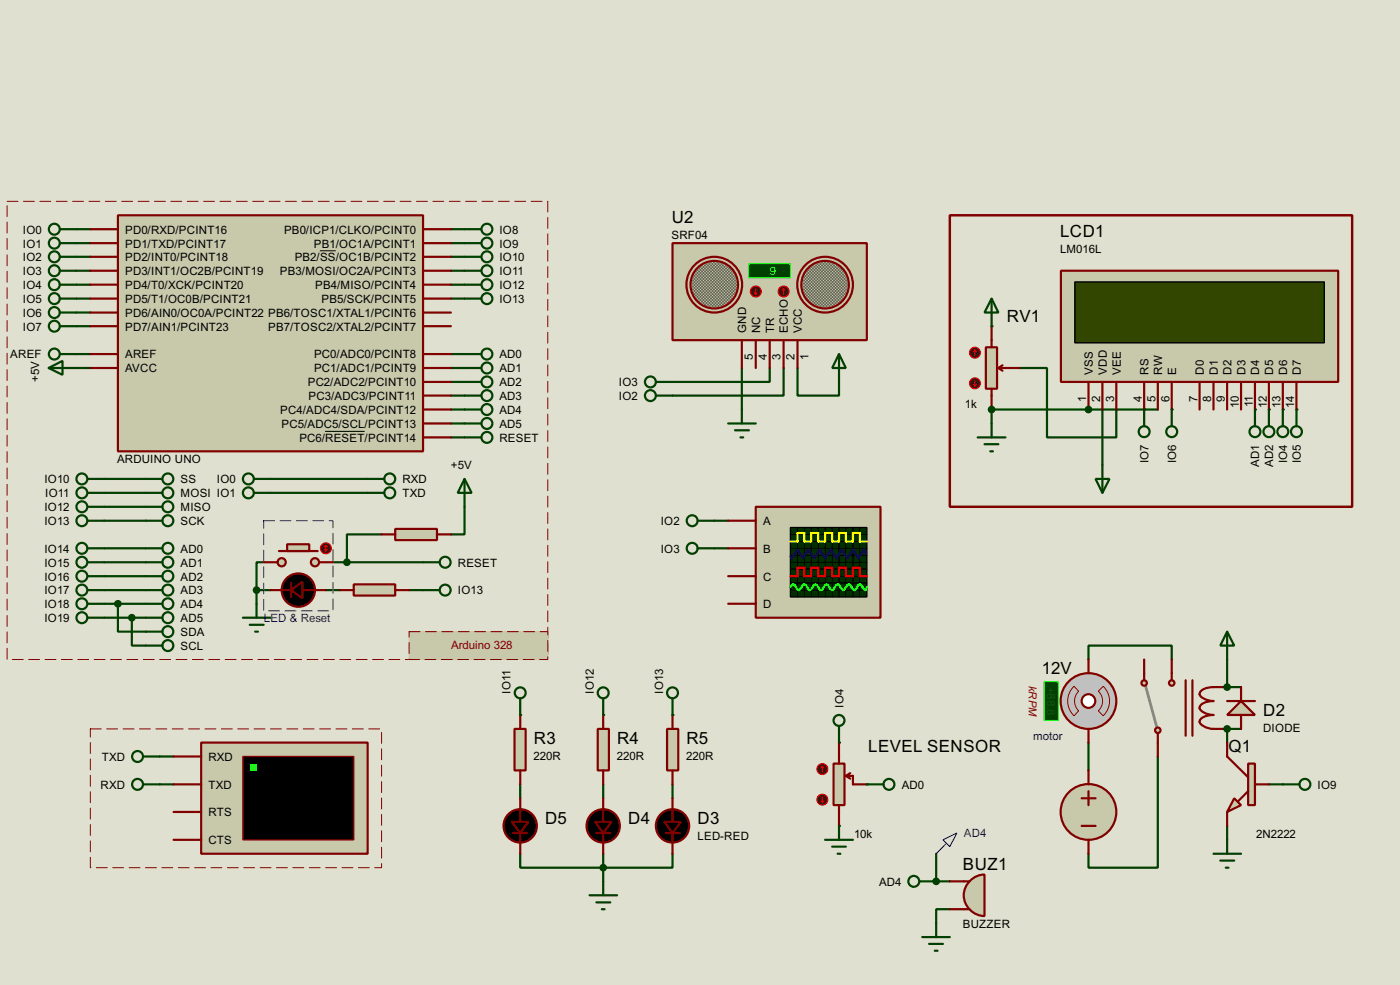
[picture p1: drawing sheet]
<svg xmlns="http://www.w3.org/2000/svg" width="256mm" height="180mm" viewBox="0 0 256 180" stroke-linecap="round" stroke-linejoin="round" font-family="sans-serif">
<path d="M0 0h256.5v180.3h-256.5z" fill="#e0e0d0"/>
<g fill="none" stroke="#004000" stroke-width=".4">
<path d="M14 59.7h2.6M14 57.2h2.6M14 54.7h2.6M14 52.1h2.6M14 49.6h2.6M14 47h2.6M14 44.5h2.6M14 42h2.6M82.6 54.7h2.5M82.6 52.1h2.5M82.6 49.6h2.5M82.6 47h2.5"/>
<path d="M82.6 44.5h2.5M82.6 42h2.5M14 64.8h2.6M14 67.4h2.6M82.6 64.8h2.5M82.6 67.4h2.5M82.6 69.9h2.5M82.6 72.4h2.5M82.6 75h2.5M82.6 77.5h2.5M19.1 87.7h7.6M19.1 90.2h7.6"/>
<path d="M19.1 92.8h7.6M19.1 95.3h7.6M49.6 87.7h17.8M49.6 90.2h17.8M69.9 97.8h-6.3v5.1M82.6 80.1h2.5M85.1 92.8v5h-2.5M19.1 108h7.6M19.1 100.4h7.6M19.1 102.9h7.6M19.1 105.5h7.6M19.1 110.5h7.6"/>
<path d="M19.1 113.1h7.6M21.6 110.5v5.1h5.1M24.2 113.1v5.1h2.5M47 108h2.6M47 108v2.5M48.3 102.9h-1.3v5.1M59.7 108h2.6M61 102.9h16.5M75 108h2.5"/>
</g>
<g fill="#004000">
<circle cx="229.9" cy="75" r=".2"/>
<circle cx="232.5" cy="75" r=".2"/>
<circle cx="235" cy="75" r=".2"/>
<circle cx="237.5" cy="75" r=".2"/>
<circle cx="214.7" cy="75" r=".2"/>
<circle cx="209.6" cy="75" r=".2"/>
</g>
<path d="M186.7 67.4h5.1v12.7h12.7v-5.1M202 75v10.1" fill="none" stroke="#004000" stroke-width=".4"/>
<circle cx="181.7" cy="59.7" r=".2" fill="#004000"/>
<path d="M181.7 75v2.5" fill="none" stroke="#004000" stroke-width=".4"/>
<circle cx="181.7" cy="75" r=".2" fill="#004000"/>
<path d="M181.7 75h17.7" fill="none" stroke="#004000" stroke-width=".4"/>
<circle cx="199.4" cy="75" r=".2" fill="#004000"/>
<path d="M199.4 75h12.7M199.4 120.7v-2.5h15.3v2.5M227.4 133.4h-2.6v2.5" fill="none" stroke="#004000" stroke-width=".4"/>
<circle cx="224.8" cy="133.4" r=".2" fill="#004000"/>
<path d="M224.8 120.7v5.1h2.6" fill="none" stroke="#004000" stroke-width=".4"/>
<circle cx="224.8" cy="125.8" r=".2" fill="#004000"/>
<path d="M135.9 67.4v7.6M141 67.4v2.5h-17.8M143.6 67.4v5h-20.4M146.1 67.4v5h7.6v-2.5M130.9 95.3h2.5M130.9 100.4h2.5M199.4 135.9v5.1M212.1 138.5v20.3h-12.7v-2.5M224.8 151.2v2.5M232.5 143.6h2.5" fill="none" stroke="#004000" stroke-width=".4"/>
<g fill="#004000">
<circle cx="153.7" cy="151.2" r=".2"/>
<circle cx="158.8" cy="143.6" r=".2"/>
<circle cx="153.7" cy="135.9" r=".2"/>
</g>
<path d="M95.3 156.3v2.5h27.9v-2.5M95.3 143.6v2.5M110.5 143.6v2.5M110.5 156.3v5M123.2 143.6v2.5" fill="none" stroke="#004000" stroke-width=".4"/>
<g fill="#004000">
<circle cx="95.3" cy="130.9" r=".2"/>
<circle cx="110.5" cy="130.9" r=".2"/>
<circle cx="123.2" cy="130.9" r=".2"/>
</g>
<path d="M29.3 138.5h2.5M29.3 143.6h2.5M171.5 161.3h2.5M174 166.4h-2.5v2.6" fill="none" stroke="#004000" stroke-width=".4"/>
<circle cx="171.5" cy="161.3" r=".2" fill="#004000"/>
<path d="M171.5 156.3v5" fill="none" stroke="#004000" stroke-width=".4"/>
<path d="M21.6 39.4h55.9v43.2h-55.9z" fill="#c8c8aa" stroke="#800000" stroke-width=".4"/>
<g fill="none" stroke="#800000" stroke-width=".4">
<path d="M16.6 42h5M16.6 44.5h5M16.6 49.6h5M16.6 47h5M16.6 57.2h5M16.6 54.7h5M16.6 52.1h5M16.6 59.7h5M77.5 42h5.1M77.5 44.5h5.1M77.5 49.6h5.1M77.5 47h5.1"/>
<path d="M77.5 57.2h5.1M77.5 54.7h5.1M77.5 52.1h5.1M77.5 59.7h5.1M16.6 67.4h5M16.6 64.8h5M77.5 77.5h5.1M77.5 75h5.1M77.5 72.4h5.1M77.5 69.9h5.1M77.5 67.4h5.1M77.5 64.8h5.1"/>
<path d="M77.5 80.1h5.1"/>
</g>
<path d="M58.6 45.9h2.9M59.6 79h7.2" fill="none" stroke="#000" stroke-width=".18"/>
<g fill="none" stroke="#004000" stroke-width=".4">
<path d="M11 59.7h3M11 57.2h3M11 54.7h3M11 52.1h3M11 49.6h3M11 47h3M11 44.5h3M11 42h3M85.1 54.7h3.1M85.1 52.1h3.1M85.1 49.6h3.1M85.1 47h3.1"/>
<path d="M85.1 44.5h3.1M85.1 42h3.1M8.9 67.4l2.6-1.3v2.5zM8.9 67.4h5.1M11 64.8h3M85.1 64.8h3.1M85.1 67.4h3.1M85.1 69.9h3.1M85.1 72.4h3.1M85.1 75h3.1M85.1 77.5h3.1M26.7 87.7h3.1"/>
<path d="M26.7 90.2h3.1M26.7 92.8h3.1M26.7 95.3h3.1M85.1 80.1h3.1"/>
<circle cx="9.9" cy="49.6" r="1"/>
<circle cx="9.9" cy="47" r="1"/>
<circle cx="9.9" cy="42" r="1"/>
<circle cx="9.9" cy="44.5" r="1"/>
<circle cx="9.9" cy="57.2" r="1"/>
<circle cx="9.9" cy="54.7" r="1"/>
<circle cx="9.9" cy="52.1" r="1"/>
<circle cx="9.9" cy="59.7" r="1"/>
<circle cx="89.2" cy="47" r="1"/>
<circle cx="89.2" cy="49.6" r="1"/>
<circle cx="89.2" cy="42" r="1"/>
<circle cx="89.2" cy="44.5" r="1"/>
<circle cx="89.2" cy="52.1" r="1"/>
<circle cx="89.2" cy="54.7" r="1"/>
<circle cx="9.9" cy="64.8" r="1"/>
<circle cx="89.2" cy="75" r="1"/>
<circle cx="89.2" cy="72.4" r="1"/>
<circle cx="89.2" cy="77.5" r="1"/>
<circle cx="89.2" cy="64.8" r="1"/>
<circle cx="89.2" cy="67.4" r="1"/>
<circle cx="89.2" cy="69.9" r="1"/>
<circle cx="30.7" cy="95.3" r="1"/>
<circle cx="30.7" cy="90.2" r="1"/>
<circle cx="30.7" cy="87.7" r="1"/>
<circle cx="30.7" cy="92.8" r="1"/>
<circle cx="89.2" cy="80.1" r="1"/>
</g>
<path d="M72.4 96.8h7.7v2.1h-7.7z" fill="#c8c8aa" stroke="#800000" stroke-width=".4"/>
<path d="M69.9 97.8h2.5M80.1 97.8h2.5M49.6 108h3.8M53.4 106.7v2.6M55.4 108h4.3" fill="none" stroke="#800000" stroke-width=".4"/>
<path d="M85.1 87.7l1.3 2.5h-2.5zM85.1 87.7v5.1" fill="none" stroke="#004000" stroke-width=".4"/>
<g fill="#000" stroke="#800000" stroke-width=".4">
<path d="M53.4 108l2-1.5v3z"/>
<circle cx="54.6" cy="108" r="3.1"/>
</g>
<path d="M64.8 107h7.6v2h-7.6z" fill="#c8c8aa" stroke="#800000" stroke-width=".4"/>
<path d="M62.3 108h2.5M72.4 108h2.6" fill="none" stroke="#800000" stroke-width=".4"/>
<g fill="none" stroke="#004000" stroke-width=".4">
<path d="M67.4 87.7h3M67.4 90.2h3M44.5 113.1h5.1M45.8 114.4h2.5M46.8 115.6h.5M47 110.5v2.6"/>
<circle cx="71.4" cy="87.7" r="1"/>
<circle cx="71.4" cy="90.2" r="1"/>
</g>
<path d="M48.3 95.3h12.7v16.5h-12.7z" fill="none" stroke="#e0e0d0" stroke-width=".18"/>
<path d="M48.3 95.3h12.7v16.5h-12.7z" fill="none" stroke="#0000c0" stroke-width=".18" stroke-dasharray="2 1"/>
<g fill="#c8c8aa" stroke="#800000" stroke-width=".4">
<circle cx="57.7" cy="102.9" r=".75"/>
<circle cx="51.6" cy="102.9" r=".75"/>
</g>
<path d="M51.1 100.9h7.1" fill="none" stroke="#800000" stroke-width=".4"/>
<path d="M52.6 99.6h4.1v1.3h-4.1z" fill="#c8c8aa" stroke="#800000" stroke-width=".4"/>
<path d="M48.3 102.9h2.6M58.5 102.9h2.5" fill="none" stroke="#800000" stroke-width=".4"/>
<circle cx="59.7" cy="100.4" r="1" fill="#400000" stroke="#f00" stroke-width=".2"/>
<path d="M59.7 99.9v1M59.7 99.9l-.2 .2M59.7 99.9l.3 .2M59.5 100.6l.2 .3M60 100.6l-.3 .3" fill="none" stroke="#f00" stroke-width=".2"/>
<g fill="none" stroke="#004000" stroke-width=".4">
<path d="M16.1 87.7h3M16.1 90.2h3M16.1 92.8h3M16.1 95.3h3M46.5 87.7h3.1M46.5 90.2h3.1M16.1 108h3M16.1 100.4h3M16.1 102.9h3M16.1 105.5h3M16.1 110.5h3M16.1 113.1h3"/>
<path d="M26.7 108h3.1M26.7 100.4h3.1M26.7 102.9h3.1M26.7 105.5h3.1M26.7 110.5h3.1M26.7 113.1h3.1M77.5 108h3.1M77.5 102.9h3.1"/>
<circle cx="15" cy="90.2" r="1"/>
<circle cx="15" cy="95.3" r="1"/>
<circle cx="15" cy="87.7" r="1"/>
<circle cx="15" cy="92.8" r="1"/>
<circle cx="45.5" cy="90.2" r="1"/>
<circle cx="45.5" cy="87.7" r="1"/>
<circle cx="15" cy="102.9" r="1"/>
<circle cx="15" cy="108" r="1"/>
<circle cx="15" cy="110.5" r="1"/>
<circle cx="15" cy="105.5" r="1"/>
<circle cx="15" cy="100.4" r="1"/>
<circle cx="15" cy="113.1" r="1"/>
<circle cx="30.7" cy="102.9" r="1"/>
<circle cx="30.7" cy="108" r="1"/>
<circle cx="30.7" cy="110.5" r="1"/>
<circle cx="30.7" cy="105.5" r="1"/>
<circle cx="30.7" cy="100.4" r="1"/>
<circle cx="30.7" cy="113.1" r="1"/>
<circle cx="81.5" cy="102.9" r="1"/>
<circle cx="81.5" cy="108" r="1"/>
</g>
<g fill="#004000" stroke="#004000" stroke-width=".4">
<circle cx="63.5" cy="102.9" r=".5"/>
<circle cx="47" cy="108" r=".5"/>
</g>
<path d="M1.3 36.9h99.1v83.8h-99.1z" fill="none" stroke="#e0e0d0" stroke-width=".18"/>
<path d="M1.3 36.9h99.1v83.8h-99.1z" fill="none" stroke="#800000" stroke-width=".18" stroke-dasharray="2 1"/>
<g fill="#c8c8aa">
<path d="M75 115.6h25.4v5.1h-25.4z" fill-rule="evenodd"/>
<path d="M75 115.6h25.4v5.1h-25.4z" fill-rule="evenodd"/>
</g>
<path d="M75 115.6h25.4v5.1h-25.4z" fill="none" stroke="#c8c8aa" stroke-width=".18"/>
<path d="M75 115.6h25.4v5.1h-25.4z" fill="none" stroke="#800000" stroke-width=".18" stroke-dasharray="2 1"/>
<g fill="none" stroke="#004000" stroke-width=".4">
<path d="M26.7 115.6h3.1M26.7 118.2h3.1"/>
<circle cx="30.7" cy="118.2" r="1"/>
<circle cx="30.7" cy="115.6" r="1"/>
</g>
<g fill="#004000" stroke="#004000" stroke-width=".4">
<circle cx="21.6" cy="110.5" r=".5"/>
<circle cx="24.1" cy="113.1" r=".5"/>
</g>
<path d="M174 39.4h73.7v53.4h-73.7z" fill="none" stroke="#800000" stroke-width=".45"/>
<path d="M194.4 49.6h50.8v20.3h-50.8z" fill="#c8c8aa" stroke="#800000" stroke-width=".4"/>
<path d="M196.9 51.6h45.7v11.2h-45.7z" fill="#324600" stroke="#000" stroke-width=".25"/>
<g fill="none" stroke="#800000" stroke-width=".4">
<path d="M199.4 69.9v5.1M202 69.9v5.1M204.5 69.9v5.1M209.6 69.9v5.1M212.1 69.9v5.1M214.7 69.9v5.1M219.8 69.9v5.1M222.3 69.9v5.1M224.8 69.9v5.1M227.4 69.9v5.1M229.9 69.9v5.1M232.5 69.9v5.1"/>
<path d="M235 69.9v5.1M237.5 69.9v5.1"/>
</g>
<g fill="none" stroke="#004000" stroke-width=".4">
<path d="M209.6 75v3M214.7 75v3M229.9 75v3M232.5 75v3M235 75v3M237.5 75v3M200.7 87.7h2.6l-1.3 2.5zM202 85.1v5.1"/>
<circle cx="209.6" cy="79" r="1"/>
<circle cx="214.6" cy="79" r="1"/>
<circle cx="229.9" cy="79" r="1"/>
<circle cx="232.4" cy="79" r="1"/>
<circle cx="235" cy="79" r="1"/>
<circle cx="237.5" cy="79" r="1"/>
</g>
<path d="M180.6 63.6h2.1v7.6h-2.1z" fill="#c8c8aa" stroke="#800000" stroke-width=".4"/>
<path d="M181.7 59.7v3.9M181.7 71.2v3.8M182.9 67.4l.8 .5M182.9 67.4h3.8M183.7 66.9l-.8 .5" fill="none" stroke="#800000" stroke-width=".4"/>
<circle cx="178.6" cy="64.6" r="1" fill="#400000" stroke="#f00" stroke-width=".2"/>
<path d="M178.6 64.1l-.2 .2M178.6 64.1l.3 .2M178.6 64.1v1" fill="none" stroke="#f00" stroke-width=".2"/>
<circle cx="178.6" cy="70.2" r="1" fill="#400000" stroke="#f00" stroke-width=".2"/>
<path d="M178.4 70.4l.2 .3M178.6 69.7v1M178.9 70.4l-.3 .3" fill="none" stroke="#f00" stroke-width=".2"/>
<path d="M181.7 54.7l1.2 2.5h-2.5zM181.7 54.7v5M181.7 77.5v2.6M179.1 80.1h5.1M180.4 81.3h2.5M181.4 82.6h.5" fill="none" stroke="#004000" stroke-width=".4"/>
<g fill="#004000" stroke="#004000" stroke-width=".4">
<circle cx="181.6" cy="75" r=".5"/>
<circle cx="199.4" cy="75" r=".5"/>
</g>
<path d="M191.3 124.8h2.6v7.1h-2.6z" fill="#004000" stroke="#0f0" stroke-width=".2"/>
<circle cx="199.4" cy="128.3" r="5.1" fill="#c0c0c0" stroke="#800000" stroke-width=".4"/>
<path d="M196.8 125.6l.8 .9a2.54 2.54 0 0 0 0 3.6l-.8 .9a3.7 3.7 0 0 1 0-5.4zM201.2 126.5l.9-.9a3.7 3.7 0 0 1 0 5.4l-.9-.9a2.45 2.45 0 0 0 0-3.6z" fill="none" stroke="#800000" stroke-width=".18"/>
<circle cx="199.4" cy="128.3" r="1.25" fill="#feffff" stroke="#800000" stroke-width=".4"/>
<path d="M199.4 120.7v2.5M199.4 133.4v2.5" fill="none" stroke="#800000" stroke-width=".4"/>
<path d="M226.1 146.1l1.3 1.3-2.6 1.2z" fill="#c8c8aa" stroke="#800000" stroke-width=".4"/>
<path d="M228.7 139.8h1.2v7.6h-1.2z" fill="#c8c8aa" stroke="#800000" stroke-width=".4"/>
<path d="M224.8 135.9v2.6l3.9 3.8M224.8 148.6v2.6M228.7 144.8l-1.8 1.8M229.9 143.6h2.6" fill="none" stroke="#800000" stroke-width=".4"/>
<path d="M209.9 125.5l2 7.4" fill="none" stroke="#808080" stroke-width=".5"/>
<g fill="#c8c8aa" stroke="#800000" stroke-width=".4">
<circle cx="212.1" cy="133.7" r=".5"/>
<circle cx="209.6" cy="125" r=".5"/>
</g>
<path d="M209.6 123.2v1.3" fill="none" stroke="#800000" stroke-width=".4"/>
<circle cx="214.6" cy="125" r=".5" fill="#c8c8aa" stroke="#800000" stroke-width=".4"/>
<path d="M209.6 120.7v2.5M212.1 134.2v4.3M214.7 120.7v3.8M217.2 124.5v10.2M218.5 124.5v10.2M224.8 125.8a8.4 8.4 0 0 0-4.3 .3 .89 .89 0 0 0-.8 .9 .89 .89 0 0 0 .8 .9l1.2 .3 .6 .1a3.2 3.2 0 0 0-2.5 .9 .9 .9 0 0 0 .7 1.2l1.2 .4 .6 .1a3.2 3.2 0 0 0-2.5 .8 .89 .89 0 0 0 .7 1.2 6.7 6.7 0 0 0 4.3 .5" fill="none" stroke="#800000" stroke-width=".4"/>
<path d="M224.8 115.6l1.3 2.6h-2.5zM224.8 115.6v5.1" fill="none" stroke="#004000" stroke-width=".4"/>
<path d="M227.4 128.3l2.5 2.6h-5.1z" fill="#c8c8aa" stroke="#800000" stroke-width=".4"/>
<path d="M224.8 128.3h5.1M227.4 125.8v2.5M227.4 130.9v2.5" fill="none" stroke="#800000" stroke-width=".4"/>
<g fill="#004000" stroke="#004000" stroke-width=".4">
<circle cx="224.8" cy="133.4" r=".5"/>
<circle cx="224.8" cy="125.8" r=".5"/>
</g>
<path d="M222.3 156.3h5.1M223.6 157.5h2.5M224.6 158.8h.5M224.8 153.7v2.6" fill="none" stroke="#004000" stroke-width=".4"/>
<circle cx="199.4" cy="148.6" r="5.1" fill="#c8c8aa" stroke="#800000" stroke-width=".4"/>
<path d="M198.2 146.1h2.5M198.2 151.2h2.5M199.4 141v2.6M199.4 144.8v2.6M199.4 153.7v2.6" fill="none" stroke="#800000" stroke-width=".4"/>
<g fill="none" stroke="#004000" stroke-width=".4">
<path d="M120.2 72.4h3M120.2 69.9h3M133.4 77.5h5.1M134.7 78.8h2.5M135.9 75v2.5M153.7 64.8l1.3 2.6h-2.5zM153.7 64.8v5.1M135.7 80.1h.5M235 143.6h3.1"/>
<circle cx="119.1" cy="72.4" r="1"/>
<circle cx="119.1" cy="69.9" r="1"/>
<circle cx="239" cy="143.6" r="1"/>
</g>
<path d="M123.2 44.5h35.6v17.8h-35.6z" fill="#c8c8aa" stroke="#800000" stroke-width=".4"/>
<g fill="#c8c8aa" stroke="#800000" stroke-width=".4">
<circle cx="130.8" cy="52.1" r="5.1"/>
<circle cx="151.1" cy="52.1" r="5.1"/>
</g>
<circle cx="130.8" cy="52.1" r="4.4" fill="#c8c8aa"/>
<circle cx="130.8" cy="52.1" r="4.4" fill="#000"/>
<circle cx="130.8" cy="52.1" r="4.4" fill="none" stroke="#c8c8aa" stroke-width=".4"/>
<circle cx="130.8" cy="52.1" r="4.4" fill="none" stroke="#800000" stroke-width=".4"/>
<circle cx="151.1" cy="52.1" r="4.4" fill="#c8c8aa"/>
<circle cx="151.1" cy="52.1" r="4.4" fill="#000"/>
<circle cx="151.1" cy="52.1" r="4.4" fill="none" stroke="#c8c8aa" stroke-width=".4"/>
<circle cx="151.1" cy="52.1" r="4.4" fill="none" stroke="#800000" stroke-width=".4"/>
<path d="M137.2 48.3h7.6v2.6h-7.6z" fill="#004000" stroke="#0f0" stroke-width=".2"/>
<path d="M135.9 62.3v5.1M138.5 62.3v5.1M141 62.3v5.1M143.6 62.3v5.1M146.1 62.3v5.1" fill="none" stroke="#800000" stroke-width=".4"/>
<circle cx="143.5" cy="53.4" r="1" fill="#400000" stroke="#f00" stroke-width=".2"/>
<path d="M143.6 52.9l-.3 .2M143.6 52.9l.2 .2M143.6 52.9v1" fill="none" stroke="#f00" stroke-width=".2"/>
<circle cx="138.4" cy="53.4" r="1" fill="#400000" stroke="#f00" stroke-width=".2"/>
<path d="M138.2 53.6l.3 .3M138.5 52.9v1M138.7 53.6l-.2 .3" fill="none" stroke="#f00" stroke-width=".2"/>
<path d="M138.5 92.8h22.8v20.3h-22.8z" fill="#c8c8aa" stroke="#800000" stroke-width=".4"/>
<path d="M144.8 96.6h14v12.7h-14z" fill="#003000" stroke="#000" stroke-width=".25"/>
<g fill="none" stroke="#000" stroke-width=".18">
<path d="M144.8 97.8h14M144.8 99.1h14M146.1 96.6v12.7M147.4 96.6v12.7M148.6 96.6v12.7M149.9 96.6v12.7M151.2 96.6v12.7M152.5 96.6v12.7M153.7 96.6v12.7M155 96.6v12.7M156.3 96.6v12.7M157.5 96.6v12.7"/>
<path d="M144.8 100.4h14M144.8 101.7h14M144.8 104.2h14M144.8 105.5h14M144.8 106.7h14M144.8 108h14M144.8 102.9h14"/>
</g>
<path d="M144.8 99.1h1.3v-1.5h1.3v1.5h1.2v-1.5h1.3v1.5h1.3v-1.5h1.3v1.5h1.2v-1.5h1.3v1.5h1.3v-1.5h1.2v1.5h1.3" fill="none" stroke="#ff0" stroke-width=".4"/>
<path d="M144.8 105.5h1.3v-1.6h1.3v1.6h1.2v-1.6h1.3v1.6h1.3v-1.6h1.3v1.6h1.2v-1.6h1.3v1.6h1.3v-1.6h1.2v1.6h1.3" fill="none" stroke="#f00" stroke-width=".4"/>
<path d="M158.8 101.4l-.5-.8-1 1.6-1-1.6-1.1 1.6-1-1.6-1 1.6-1-1.6-1 1.6-1-1.6-1 1.6-1.1-1.6-1 1.6-1-1.6-1 1.6-.3-.3" fill="none" stroke="#00f" stroke-width=".4"/>
<path d="M144.8 107.5l.3-.4a.6 .6 0 0 1 .8 .5l.5 .4 .2-.1 .5-.8 .3-.1 .2 .1 .5 .8 .3 .1 .2-.1 .3-.4a.54 .54 0 0 1 .7-.4l.5 .8 .3 .1 .3-.1 .5-.8 .2-.1 .3 .1 .5 .8 .3 .1 .2-.1 .5-.8 .3-.1 .2 .1 .5 .8 .3 .1 .2-.1 .3-.4a.54 .54 0 0 1 .7-.4l.5 .8 .3 .1 .3-.1 .4-.8 .3-.1 .3 .1 .5 .8 .3 .1 .2-.5" fill="none" stroke="#0f0" stroke-width=".4"/>
<path d="M133.4 95.3h5.1M133.4 100.4h5.1M133.4 105.5h5.1M133.4 110.5h5.1" fill="none" stroke="#800000" stroke-width=".4"/>
<g fill="none" stroke="#004000" stroke-width=".4">
<path d="M127.8 95.3h3.1M127.8 100.4h3.1"/>
<circle cx="126.8" cy="95.3" r="1"/>
<circle cx="126.8" cy="100.4" r="1"/>
</g>
<path d="M152.7 139.8h2v7.6h-2z" fill="#c8c8aa" stroke="#800000" stroke-width=".4"/>
<path d="M153.7 135.9v3.9M153.7 147.4v3.8M155 142l.8 .5M155 142h1.3v1.6h2.5M155.8 141.5l-.8 .5" fill="none" stroke="#800000" stroke-width=".4"/>
<circle cx="150.6" cy="140.8" r="1" fill="#400000" stroke="#f00" stroke-width=".2"/>
<path d="M150.7 140.3l-.3 .2M150.7 140.3l.2 .2M150.7 140.3v1" fill="none" stroke="#f00" stroke-width=".2"/>
<circle cx="150.6" cy="146.4" r="1" fill="#400000" stroke="#f00" stroke-width=".2"/>
<path d="M150.4 146.6l.3 .3M150.7 145.9v1M150.9 146.6l-.2 .3" fill="none" stroke="#f00" stroke-width=".2"/>
<g fill="none" stroke="#004000" stroke-width=".4">
<path d="M153.7 132.9v3M151.2 153.7h5.1M152.5 155h2.5M153.5 156.3h.5M153.7 151.2v2.5M158.8 143.6h3.1M108 163.9h5.1M109.3 165.2h2.5M110.3 166.4h.5M110.5 161.3v2.6"/>
<circle cx="153.7" cy="131.9" r="1"/>
<circle cx="162.8" cy="143.6" r="1"/>
</g>
<g fill="#000" stroke="#800000" stroke-width=".4">
<path d="M93.8 150.4h3l-1.5 2.1zM109 150.4h3.1l-1.6 2.1zM121.7 150.4h3.1l-1.6 2.1z"/>
<circle cx="95.3" cy="151.2" r="3.1"/>
<circle cx="110.5" cy="151.2" r="3.1"/>
<circle cx="123.2" cy="151.2" r="3.1"/>
</g>
<path d="M94 152.5h2.6M95.3 146.1v4.3M95.3 152.5v3.8M109.3 152.5h2.5M110.5 146.1v4.3M110.5 152.5v3.8M122 152.5h2.5M123.2 146.1v4.3M123.2 152.5v3.8" fill="none" stroke="#800000" stroke-width=".4"/>
<circle cx="110.5" cy="158.8" r=".5" fill="#004000" stroke="#004000" stroke-width=".4"/>
<path d="M94.3 133.4h2v7.6h-2z" fill="#c8c8aa" stroke="#800000" stroke-width=".4"/>
<path d="M95.3 130.9v2.5M95.3 141v2.6" fill="none" stroke="#800000" stroke-width=".4"/>
<path d="M109.5 133.4h2.1v7.6h-2.1z" fill="#c8c8aa" stroke="#800000" stroke-width=".4"/>
<path d="M110.5 130.9v2.5M110.5 141v2.6" fill="none" stroke="#800000" stroke-width=".4"/>
<path d="M122.2 133.4h2.1v7.6h-2.1z" fill="#c8c8aa" stroke="#800000" stroke-width=".4"/>
<path d="M123.2 130.9v2.5M123.2 141v2.6" fill="none" stroke="#800000" stroke-width=".4"/>
<g fill="none" stroke="#004000" stroke-width=".4">
<path d="M95.3 127.8v3.1M110.5 127.8v3.1M123.2 127.8v3.1"/>
<circle cx="95.3" cy="126.8" r="1"/>
<circle cx="110.5" cy="126.8" r="1"/>
<circle cx="123.2" cy="126.8" r="1"/>
</g>
<path d="M36.9 135.9h30.5v20.4h-30.5z" fill="#c8c8aa" stroke="#800000" stroke-width=".4"/>
<path d="M44.5 138.5h20.3v15.2h-20.3z" fill="#000" stroke="#800000" stroke-width=".25"/>
<path d="M45.8 139.8h1.2v1.2h-1.2z" fill="#0f0"/>
<path d="M31.8 138.5h5.1M31.8 148.6h5.1M31.8 143.6h5.1M31.8 153.7h5.1" fill="none" stroke="#800000" stroke-width=".4"/>
<g fill="none" stroke="#004000" stroke-width=".4">
<path d="M26.2 138.5h3.1M26.2 143.6h3.1"/>
<circle cx="25.2" cy="138.5" r="1"/>
<circle cx="25.2" cy="143.6" r="1"/>
</g>
<path d="M16.6 133.4h53.3v25.4h-53.3z" fill="none" stroke="#e0e0d0" stroke-width=".18"/>
<path d="M16.6 133.4h53.3v25.4h-53.3z" fill="none" stroke="#800000" stroke-width=".18" stroke-dasharray="2 1"/>
<path d="M177.7 161.2a3.8 3.8 0 0 1 2.7-1.1v7.6a3.8 3.8 0 0 1-3.5-2.4 3.8 3.8 0 0 1 .8-4.1z" fill-rule="evenodd" fill="#c8c8aa" stroke="#800000" stroke-width=".4"/>
<path d="M174 166.4h3.6M174 161.3h3.6" fill="none" stroke="#800000" stroke-width=".4"/>
<g fill="none" stroke="#004000" stroke-width=".4">
<path d="M168.5 161.3h3M169 171.5h5M170.2 172.8h2.6M171.3 174h.5M171.5 169v2.5"/>
<circle cx="167.4" cy="161.3" r="1"/>
</g>
<path d="M172.8 153.7l2.5-1.2-1.3 2.5zM173.3 154.5l-1.8 1.8" fill="none" stroke="#0000c0" stroke-width=".2"/>
<circle cx="171.5" cy="161.3" r=".5" fill="#004000" stroke="#004000" stroke-width=".4"/>
<g font-size="3.5">
<text x="123.1" y="40.9">U2</text>
<text x="194.2" y="43.4">LCD1</text>
<text x="184.5" y="58.9">RV1</text>
<text x="190.9" y="123.4">12V</text>
<text x="231.4" y="131">D2</text>
<text x="97.8" y="136.1">R3</text>
<text x="113.1" y="136.1">R4</text>
<text x="125.8" y="136.1">R5</text>
<text x="159.1" y="137.7">LEVEL SENSOR</text>
<text x="225.1" y="137.7">Q1</text>
<text x="99.9" y="150.8">D5</text>
<text x="115.1" y="150.8">D4</text>
<text x="127.8" y="150.8">D3</text>
<text x="176.4" y="159.3">BUZ1</text>
</g>
<g font-size="2.4">
<text x="4.2" y="47.8">IO2</text>
<text x="4.2" y="45.3">IO1</text>
<text x="4.2" y="42.7">IO0</text>
<text x="22.9" y="47.8">PD2/INT0/PCINT18</text>
<text x="22.9" y="45.3">PD1/TXD/PCINT17</text>
<text x="22.9" y="42.7">PD0/RXD/PCINT16</text>
<text x="52" y="42.7">PB0/ICP1/CLKO/PCINT0</text>
<text x="54" y="47.8">PB2/SS/OC1B/PCINT2</text>
<text x="57.5" y="45.3">PB1/OC1A/PCINT1</text>
<text x="91.5" y="42.7">IO8</text>
<text x="91.5" y="45.3">IO9</text>
<text x="91.5" y="47.8">IO10</text>
<text x="123" y="43.7">SRF04</text>
<text x="194.2" y="46.3">LM016L</text>
<text x="4.2" y="52.9">IO4</text>
<text x="4.2" y="50.4">IO3</text>
<text x="22.9" y="52.9">PD4/T0/XCK/PCINT20</text>
<text x="22.9" y="50.4">PD3/INT1/OC2B/PCINT19</text>
<text x="51.3" y="50.4">PB3/MOSI/OC2A/PCINT3</text>
<text x="57.7" y="52.9">PB4/MISO/PCINT4</text>
<text x="91.5" y="50.4">IO11</text>
<text x="91.5" y="52.9">IO12</text>
<text x="4.2" y="58">IO6</text>
<text x="4.2" y="55.4">IO5</text>
<text x="22.9" y="58">PD6/AIN0/OC0A/PCINT22 PB6/TOSC1/XTAL1/PCINT6</text>
<text x="22.9" y="55.4">PD5/T1/OC0B/PCINT21</text>
<text x="58.9" y="55.4">PB5/SCK/PCINT5</text>
<text x="91.5" y="55.4">IO13</text>
<text x="1.9" y="65.6">AREF</text>
<text x="4.2" y="60.5">IO7</text>
<text x="22.9" y="65.6">AREF</text>
<text x="22.9" y="60.5">PD7/AIN1/PCINT23</text>
<text x="49.1" y="60.5">PB7/TOSC2/XTAL2/PCINT7</text>
<text x="57.5" y="65.6">PC0/ADC0/PCINT8</text>
<text x="91.5" y="65.6">AD0</text>
<text x="136.7" y="61" transform="rotate(-90 136.7 61)">GND</text>
<text x="137.9" y="66" transform="rotate(-90 137.9 66)">5</text>
<text x="139.3" y="61" transform="rotate(-90 139.3 61)">NC</text>
<text x="140.4" y="66" transform="rotate(-90 140.4 66)">4</text>
<text x="141.8" y="61" transform="rotate(-90 141.8 61)">TR</text>
<text x="143" y="66" transform="rotate(-90 143 66)">3</text>
<text x="144.4" y="61" transform="rotate(-90 144.4 61)">ECHO</text>
<text x="145.6" y="66" transform="rotate(-90 145.6 66)">2</text>
<text x="146.9" y="61" transform="rotate(-90 146.9 61)">VCC</text>
<text x="148.1" y="66" transform="rotate(-90 148.1 66)">1</text>
<text x="7.2" y="69.9" transform="rotate(-90 7.2 69.9)">+5V</text>
<text x="22.9" y="68.1">AVCC</text>
<text x="56.4" y="70.7">PC2/ADC2/PCINT10</text>
<text x="57.5" y="68.1">PC1/ADC1/PCINT9</text>
<text x="91.5" y="68.1">AD1</text>
<text x="91.5" y="70.7">AD2</text>
<text x="113.4" y="70.7">IO3</text>
<text x="200.2" y="68.6" transform="rotate(-90 200.2 68.6)">VSS</text>
<text x="202.8" y="68.6" transform="rotate(-90 202.8 68.6)">VDD</text>
<text x="205.3" y="68.6" transform="rotate(-90 205.3 68.6)">VEE</text>
<text x="210.4" y="68.6" transform="rotate(-90 210.4 68.6)">RS</text>
<text x="212.9" y="68.6" transform="rotate(-90 212.9 68.6)">RW</text>
<text x="215.5" y="68.6" transform="rotate(-90 215.5 68.6)">E</text>
<text x="220.6" y="68.6" transform="rotate(-90 220.6 68.6)">D0</text>
<text x="223.1" y="68.6" transform="rotate(-90 223.1 68.6)">D1</text>
<text x="225.6" y="68.6" transform="rotate(-90 225.6 68.6)">D2</text>
<text x="228.2" y="68.6" transform="rotate(-90 228.2 68.6)">D3</text>
<text x="230.7" y="68.6" transform="rotate(-90 230.7 68.6)">D4</text>
<text x="233.3" y="68.6" transform="rotate(-90 233.3 68.6)">D5</text>
<text x="235.8" y="68.6" transform="rotate(-90 235.8 68.6)">D6</text>
<text x="238.3" y="68.6" transform="rotate(-90 238.3 68.6)">D7</text>
<text x="51.3" y="75.8">PC4/ADC4/SDA/PCINT12</text>
<text x="56.5" y="73.2">PC3/ADC3/PCINT11</text>
<text x="91.5" y="73.2">AD3</text>
<text x="91.5" y="75.8">AD4</text>
<text x="113.4" y="73.2">IO2</text>
<text x="176.8" y="74.6">1k</text>
<text x="199" y="73.5" transform="rotate(-90 199 73.5)">1</text>
<text x="201.6" y="73.5" transform="rotate(-90 201.6 73.5)">2</text>
<text x="204.1" y="73.6" transform="rotate(-90 204.1 73.6)">3</text>
<text x="209.2" y="73.6" transform="rotate(-90 209.2 73.6)">4</text>
<text x="211.7" y="73.5" transform="rotate(-90 211.7 73.5)">5</text>
<text x="214.3" y="73.5" transform="rotate(-90 214.3 73.5)">6</text>
<text x="219.4" y="73.6" transform="rotate(-90 219.4 73.6)">7</text>
<text x="221.9" y="73.5" transform="rotate(-90 221.9 73.5)">8</text>
<text x="224.4" y="73.5" transform="rotate(-90 224.4 73.5)">9</text>
<text x="227" y="74.7" transform="rotate(-90 227 74.7)">10</text>
<text x="229.5" y="74.6" transform="rotate(-90 229.5 74.6)">11</text>
<text x="232.1" y="74.7" transform="rotate(-90 232.1 74.7)">12</text>
<text x="234.6" y="74.7" transform="rotate(-90 234.6 74.7)">13</text>
<text x="237.1" y="74.7" transform="rotate(-90 237.1 74.7)">14</text>
<text x="51.6" y="78.3">PC5/ADC5/SCL/PCINT13</text>
<text x="54.8" y="80.8">PC6/RESET/PCINT14</text>
<text x="91.5" y="78.3">AD5</text>
<text x="91.5" y="80.8">RESET</text>
<text x="8.1" y="88.5">IO10</text>
<text x="21.4" y="84.8">ARDUINO UNO</text>
<text x="33.1" y="88.5">SS</text>
<text x="39.7" y="88.5">IO0</text>
<text x="73.7" y="88.5">RXD</text>
<text x="82.6" y="85.9">+5V</text>
<text x="210.4" y="84.8" transform="rotate(-90 210.4 84.8)">IO7</text>
<text x="215.5" y="84.8" transform="rotate(-90 215.5 84.8)">IO6</text>
<text x="230.7" y="85.4" transform="rotate(-90 230.7 85.4)">AD1</text>
<text x="233.3" y="85.4" transform="rotate(-90 233.3 85.4)">AD2</text>
<text x="235.8" y="84.8" transform="rotate(-90 235.8 84.8)">IO4</text>
<text x="238.3" y="84.8" transform="rotate(-90 238.3 84.8)">IO5</text>
<text x="8.1" y="93.6">IO12</text>
<text x="8.3" y="91">IO11</text>
<text x="33.1" y="91">MOSI IO1</text>
<text x="33.1" y="93.6">MISO</text>
<text x="73.7" y="91">TXD</text>
<text x="8.1" y="96.1">IO13</text>
<text x="8.1" y="101.2">IO14</text>
<text x="33.1" y="96.1">SCK</text>
<text x="33.1" y="101.2">AD0</text>
<text x="121" y="96.1">IO2</text>
<text x="121" y="101.2">IO3</text>
<text x="139.8" y="96.1">A</text>
<text x="139.8" y="101.2">B</text>
<text x="8.1" y="103.7">IO15</text>
<text x="8.1" y="106.3">IO16</text>
<text x="33.1" y="103.7">AD1</text>
<text x="33.1" y="106.3">AD2</text>
<text x="83.9" y="103.7">RESET</text>
<text x="139.8" y="106.3">C</text>
<text x="8.1" y="108.8">IO17</text>
<text x="8.1" y="111.3">IO18</text>
<text x="8.1" y="113.9">IO19</text>
<text x="33.1" y="108.8">AD3</text>
<text x="33.1" y="111.3">AD4</text>
<text x="33.1" y="113.9">AD5</text>
<text x="83.9" y="108.8">IO13</text>
<text x="139.8" y="111.3">D</text>
<text x="33.1" y="116.4">SDA</text>
<text x="33.1" y="119">SCL</text>
<text x="93.6" y="127" transform="rotate(-90 93.6 127)">IO11</text>
<text x="108.8" y="127" transform="rotate(-90 108.8 127)">IO12</text>
<text x="121.5" y="127" transform="rotate(-90 121.5 127)">IO13</text>
<text x="154.5" y="129.5" transform="rotate(-90 154.5 129.5)">IO4</text>
<text x="231.4" y="133.9">DIODE</text>
<text x="18.6" y="139.3">TXD</text>
<text x="38.2" y="139.3">RXD</text>
<text x="97.8" y="139">220R</text>
<text x="113" y="139">220R</text>
<text x="125.7" y="139">220R</text>
<text x="18.4" y="144.4">RXD</text>
<text x="38.2" y="149.4">RTS</text>
<text x="38.2" y="144.4">TXD</text>
<text x="165.2" y="144.4">AD0</text>
<text x="241.4" y="144.4">IO9</text>
<text x="38.2" y="154.5">CTS</text>
<text x="127.8" y="153.7">LED-RED</text>
<text x="156.5" y="153.4">10k</text>
<text x="230.1" y="153.4">2N2222</text>
<text x="161" y="162.1">AD4</text>
<text x="176.4" y="169.9">BUZZER</text>
</g>
<text font-size="2.4" fill="#0f0" x="141" y="50.4">9</text>
<g font-size="2.4" fill="#0000c0">
<text x="48.3" y="113.8">LED &amp; Reset</text>
<text x="176.6" y="153.3">AD4</text>
</g>
<text font-size="2.4" fill="#800000" x="82.6" y="118.9">Arduino 328</text>
<text font-size="2.4" fill="#008000" x="191.8" y="125.6" transform="rotate(90 191.8 125.6)">+88.8</text>
<text font-size="2.4" fill="#000080" x="189.3" y="135.4">motor</text>
<text font-size="2.3" fill="#800000" x="188.5" y="125.5" transform="rotate(90 188.5 125.5)">kRPM</text>
</svg>
